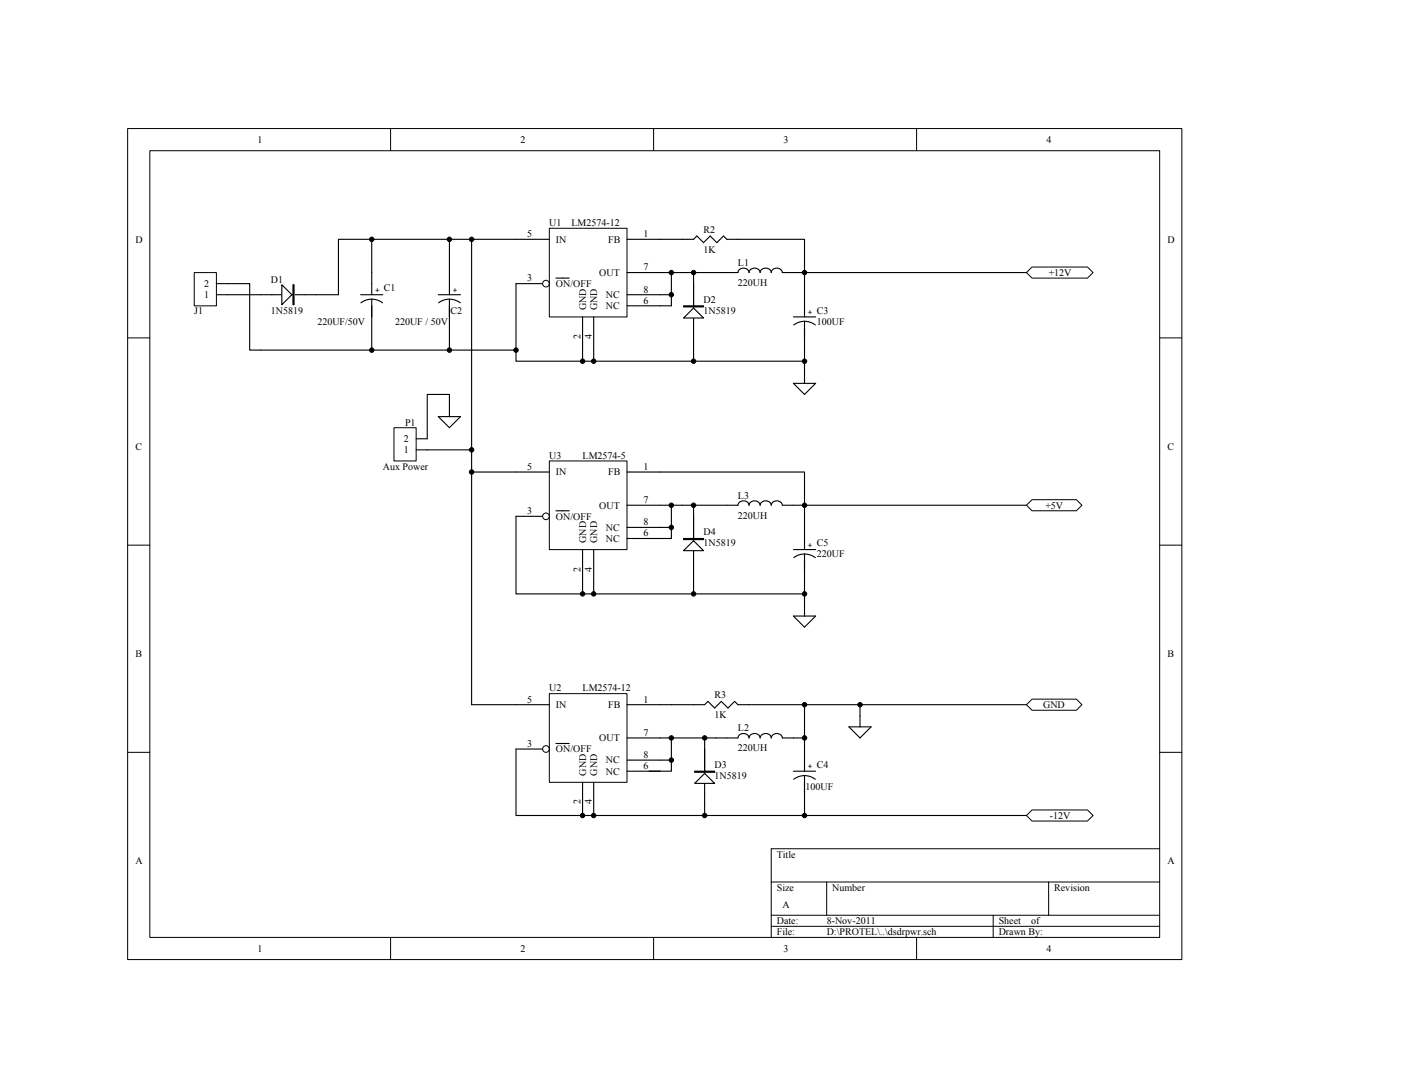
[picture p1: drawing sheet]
<svg xmlns="http://www.w3.org/2000/svg" width="279mm" height="216mm" viewBox="0 0 279 216" stroke-linecap="round" stroke-linejoin="round" font-family="sans-serif">
<g fill="none" stroke="#000" stroke-width=".2">
<path d="M25.4 25.5h209.5v165.1h-209.5zM29.8 29.9h200.6v156.3h-200.6zM77.6 25.5v4.4M129.9 25.5v4.4M182.1 25.5v4.4M25.4 67.1h4.4M230.4 67.1h4.5M25.4 108.3h4.4M230.4 108.3h4.5M25.4 149.4h4.4M230.4 149.4h4.5M153.3 175.2h77.1"/>
<path d="M164.3 175.2v6.6M208.4 175.2v6.6M230.4 168.6h-77.1v17.6M77.6 186.2v4.4M129.9 186.2v4.4M153.3 181.8h77.1M153.3 184h77.1M182.1 186.2v4.4M197.4 181.8v4.4"/>
</g>
<path d="M38.6 54.2h4.4v6.5h-4.4z" fill="#fff"/>
<path d="M38.6 54.1h4.4v6.6h-4.4z" fill="none" stroke="#000" stroke-width=".2"/>
<g fill="none" stroke="#000" stroke-width=".22">
<path d="M43 58.5h8.8M43 56.3h2.2M67.3 58.5v-11h22v11M87.1 58.5h4.4M89.3 59.4l1.4 .3 .8 .4M89.3 59.4l-1.3 .3-.8 .4M89.3 59.4v3.5M89.3 47.5h13.2M157.7 109.2h4.4M159.9 110l1.3 .3 .8 .5M159.9 110l-1.4 .3-.8 .5M159.9 104.8v4.4"/>
<path d="M159.9 110v3.6"/>
</g>
<path d="M109.2 91.6h15.4v17.6h-15.4z" fill="#fff"/>
<g fill="none" stroke="#000" stroke-width=".2">
<path d="M109.2 91.6h15.4v17.6h-15.4z"/>
<circle cx="108.5" cy="102.6" r=".66"/>
</g>
<path d="M102.5 93.8h6.7M124.6 93.8h6.6M107.8 102.6h-5.3v15.4h13.3v-8.8M110.5 101.5h2.6M118 109.2v8.8h-2.2M124.6 100.4h6.6M124.6 107h6.6M124.6 104.8h6.6M137.8 102.6v11M159.9 118v4.4M157.7 122.4h4.4l-2.2 2.2z" fill="none" stroke="#000" stroke-width=".22"/>
<path d="M135.8 107h4v.2h-4z" fill-rule="evenodd" fill="#fff"/>
<path d="M135.8 107h4v.2h-4z" fill="none" stroke="#000" stroke-width=".22"/>
<path d="M135.8 109.4l2-2 2 2z" fill="#fff"/>
<path d="M131.2 93.8h28.7v6.6h-4.4a1.13 1.13 0 0 0-1.1-.9 1.13 1.13 0 0 0-1.1 .9 1.13 1.13 0 0 0-1.1-.9 1.13 1.13 0 0 0-1.1 .9 1.13 1.13 0 0 0-1.1-.9 1.13 1.13 0 0 0-1.1 .9 1.13 1.13 0 0 0-1.2-.9 1.13 1.13 0 0 0-1.1 .9h-11M135.8 109.4l2-2 2 2zM137.8 113.6v4.4h-19.8M159.9 115.8v2.2h-22.1M204 100.4h-44.1v2.2M144.4 146.6h2.2a1.13 1.13 0 0 1 1.1-.9 1.13 1.13 0 0 1 1.2 .9 1.13 1.13 0 0 1 1.1-.9 1.13 1.13 0 0 1 1.1 .9 1.13 1.13 0 0 1 1.1-.9 1.13 1.13 0 0 1 1.1 .9 1.13 1.13 0 0 1 1.1-.9 1.13 1.13 0 0 1 1.1 .9h2.2" fill="none" stroke="#000" stroke-width=".22"/>
<path d="M204 100.4l1.1-1.1h8.8l1.1 1.1-1.1 1.1h-8.8z" fill-rule="evenodd" fill="#fff"/>
<path d="M204 100.4l1.1-1.1h8.8l1.1 1.1-1.1 1.1h-8.8z" fill="none" stroke="#000" stroke-width=".2"/>
<path d="M109.2 137.8h15.4v17.6h-15.4z" fill="#fff"/>
<g fill="none" stroke="#000" stroke-width=".2">
<path d="M109.2 137.8h15.4v17.6h-15.4z"/>
<circle cx="108.5" cy="148.8" r=".66"/>
</g>
<path d="M93.7 140h15.5M124.6 140h6.6M102.5 148.8h5.3M110.5 147.7h2.6M115.8 155.4v6.6M118 155.4v6.6M124.6 146.6h6.6M124.6 153.2h6.6M124.6 151h6.6M140 148.8v11" fill="none" stroke="#000" stroke-width=".22"/>
<path d="M138 153.2h4v.2h-4z" fill-rule="evenodd" fill="#fff"/>
<path d="M138 153.2h4v.2h-4z" fill="none" stroke="#000" stroke-width=".22"/>
<path d="M138 155.6l2-2 2 2z" fill="#fff"/>
<path d="M159.9 140v13.2M133.4 146.6h8.8M138 155.6l2-2 2 2zM140 146.6v2.2M157.7 146.6h2.2M157.7 153.2h4.4M159.9 154.1l.9 .1 1.2 .6M159.9 154.1l-.9 .1-1.3 .6M159.9 154.1v7.9M140 162h35.3" fill="none" stroke="#000" stroke-width=".22"/>
<path d="M204 162l1.1-1.1h11l1.1 1.1-1.1 1.1h-11z" fill-rule="evenodd" fill="#fff"/>
<path d="M204 162l1.1-1.1h11l1.1 1.1-1.1 1.1h-11z" fill="none" stroke="#000" stroke-width=".2"/>
<path d="M168.7 144.4h4.4l-2.2 2.2zM170.9 142.2v2.2M175.3 162h28.7" fill="none" stroke="#000" stroke-width=".22"/>
<path d="M78.3 85h4.4v6.6h-4.4z" fill="#fff"/>
<path d="M78.3 85h4.4v6.6h-4.4z" fill="none" stroke="#000" stroke-width=".2"/>
<path d="M82.7 89.4h2.2M82.7 87.2h2.2M87.1 82.7h4.4l-2.2 2.2zM89.3 80.5v2.2M137.8 140h2.2l.7-.7 1.3 1.3 1.3-1.3 1.4 1.3 1.3-1.3 .6 .7h2.3" fill="none" stroke="#000" stroke-width=".22"/>
<path d="M204 140l1.1-1.1h8.8l1.1 1.1-1.1 1.1h-8.8z" fill-rule="evenodd" fill="#fff"/>
<g fill="none" stroke="#000" stroke-width=".2">
<path d="M204 140l1.1-1.1h8.8l1.1 1.1-1.1 1.1h-8.8z"/>
<circle cx="159.9" cy="140" r=".44"/>
</g>
<g fill="none" stroke="#000" stroke-width=".22">
<path d="M159.9 58.5v4.4M157.7 62.9h4.4M159.9 63.8l.9 .1 1.2 .7M159.9 63.8l-.9 .1-1.3 .7M159.9 63.8v3.5M93.7 93.8v46.2M131.2 100.4h4.4M131.2 104.8h2.2M133.4 100.4v6.6h-2.2M137.8 100.4v2.2M131.2 140h2.2M148.9 140h55.1"/>
<path d="M170.9 140v2.2M102.5 148.8v13.2h37.5v-2.2M131.2 151h2.2M133.4 146.6v6.6h-4.4"/>
</g>
<circle cx="159.9" cy="140" r=".44" fill="#000"/>
<path d="M109.2 45.3h15.4v17.6h-15.4z" fill="#fff"/>
<g fill="none" stroke="#000" stroke-width=".2">
<path d="M109.2 45.3h15.4v17.6h-15.4z"/>
<circle cx="108.5" cy="56.3" r=".66"/>
</g>
<path d="M102.5 47.5h6.7M107.8 56.3h-5.3v15.4h13.3v-8.8M110.5 55.2h2.6M124.6 47.5h6.6M124.6 54.1h6.6M124.6 58.5h6.6M137.8 56.3v11M118 62.9v8.8h-2.2M124.6 60.7h6.6M157.7 76.1h4.4l-2.2 2.2zM159.9 73.9v2.2" fill="none" stroke="#000" stroke-width=".22"/>
<path d="M135.8 60.7h4v.3h-4z" fill-rule="evenodd" fill="#fff"/>
<path d="M135.8 60.7h4v.3h-4z" fill="none" stroke="#000" stroke-width=".22"/>
<path d="M135.8 63.2l2-2 2 2z" fill="#fff"/>
<path d="M135.6 54.1h11a1.13 1.13 0 0 1 1.1-.8 1.13 1.13 0 0 1 1.2 .8 1.13 1.13 0 0 1 1.1-.8 1.13 1.13 0 0 1 1.1 .8 1.13 1.13 0 0 1 1.1-.8 1.13 1.13 0 0 1 1.1 .8 1.13 1.13 0 0 1 1.1-.8 1.13 1.13 0 0 1 1.1 .8h2.2M204 54.1h-44.1v4.4M137.8 61.2l2 2h-4zM137.8 67.3v4.4h-19.8" fill="none" stroke="#000" stroke-width=".22"/>
<path d="M204 54.1l1.1-1.1h11l1.1 1.1-1.1 1.1h-11z" fill-rule="evenodd" fill="#fff"/>
<g fill="none" stroke="#000" stroke-width=".2">
<path d="M204 54.1l1.1-1.1h11l1.1 1.1-1.1 1.1h-11z"/>
<circle cx="93.7" cy="47.5" r=".44"/>
<circle cx="133.4" cy="58.5" r=".44"/>
<circle cx="133.4" cy="54.1" r=".44"/>
<circle cx="137.8" cy="54.1" r=".44"/>
<circle cx="159.9" cy="54.1" r=".44"/>
<circle cx="102.5" cy="69.5" r=".44"/>
<circle cx="115.8" cy="71.7" r=".44"/>
<circle cx="118" cy="71.7" r=".44"/>
<circle cx="137.8" cy="71.7" r=".44"/>
<circle cx="159.9" cy="71.7" r=".44"/>
<circle cx="93.7" cy="93.8" r=".44"/>
<circle cx="93.7" cy="89.3" r=".44"/>
<circle cx="115.8" cy="118" r=".44"/>
<circle cx="118" cy="118" r=".44"/>
<circle cx="133.4" cy="104.8" r=".44"/>
<circle cx="133.4" cy="100.4" r=".44"/>
<circle cx="137.8" cy="100.4" r=".44"/>
<circle cx="137.8" cy="118" r=".44"/>
<circle cx="159.9" cy="100.4" r=".44"/>
<circle cx="159.9" cy="118" r=".44"/>
<circle cx="170.9" cy="140" r=".44"/>
<circle cx="133.4" cy="146.6" r=".44"/>
<circle cx="133.4" cy="151" r=".44"/>
<circle cx="140" cy="146.6" r=".44"/>
<circle cx="159.9" cy="146.6" r=".44"/>
<circle cx="115.8" cy="162" r=".44"/>
<circle cx="118" cy="162" r=".44"/>
<circle cx="140" cy="162" r=".44"/>
<circle cx="159.9" cy="162" r=".44"/>
</g>
<g fill="none" stroke="#000" stroke-width=".22">
<path d="M51.8 58.5h11M93.7 47.5v46.3h8.8M131.2 47.5h6.6l.7-.6 1.3 1.3 1.3-1.3 1.4 1.3 1.3-1.3 .6 .6h15.5v6.6h-2.2M131.2 54.1h4.4M131.2 58.5h2.2M133.4 54.1v6.6h-2.2M137.8 54.1v6.6M89.3 69.5h13.2M137.8 71.7h22.1v2.2M159.9 67.3v4.4M84.9 89.4h8.8M89.3 80.5v-2.2h-4.4v8.9"/>
<path d="M137.8 102.6v4.4M159.9 102.6v2.2M159.9 113.6v2.2M133.4 140h4.4M131.2 146.6h2.2M140 148.8v4.4M142.2 146.6h2.2"/>
</g>
<g fill="#000">
<circle cx="93.7" cy="47.5" r=".44"/>
<circle cx="133.4" cy="58.5" r=".44"/>
<circle cx="133.4" cy="54.1" r=".44"/>
<circle cx="137.8" cy="54.1" r=".44"/>
<circle cx="159.9" cy="54.1" r=".44"/>
<circle cx="102.5" cy="69.5" r=".44"/>
<circle cx="115.8" cy="71.7" r=".44"/>
<circle cx="118" cy="71.7" r=".44"/>
<circle cx="137.8" cy="71.7" r=".44"/>
<circle cx="159.9" cy="71.7" r=".44"/>
<circle cx="93.7" cy="93.8" r=".44"/>
<circle cx="93.7" cy="89.3" r=".44"/>
<circle cx="115.8" cy="118" r=".44"/>
<circle cx="118" cy="118" r=".44"/>
<circle cx="133.4" cy="104.8" r=".44"/>
<circle cx="133.4" cy="100.4" r=".44"/>
<circle cx="137.8" cy="100.4" r=".44"/>
<circle cx="137.8" cy="118" r=".44"/>
<circle cx="159.9" cy="100.4" r=".44"/>
<circle cx="159.9" cy="118" r=".44"/>
<circle cx="170.9" cy="140" r=".44"/>
<circle cx="133.4" cy="146.6" r=".44"/>
<circle cx="133.4" cy="151" r=".44"/>
<circle cx="140" cy="146.6" r=".44"/>
<circle cx="159.9" cy="146.6" r=".44"/>
<circle cx="115.8" cy="162" r=".44"/>
<circle cx="118" cy="162" r=".44"/>
<circle cx="140" cy="162" r=".44"/>
<circle cx="159.9" cy="162" r=".44"/>
</g>
<path d="M58.2 56.6h.2v3.9h-.2z" fill-rule="evenodd" fill="#fff"/>
<path d="M58.2 56.6h.2v3.9h-.2z" fill="none" stroke="#000" stroke-width=".22"/>
<path d="M56 56.6l2 1.9-2 2z" fill="#fff"/>
<path d="M45.2 56.3h4.4v13.2h39.7v-6.6M56 56.6l2 1.9-2 2zM62.8 58.5h4.5M71.7 58.5h4.4M73.9 59.4l1.3 .3 .8 .4M73.9 59.4l-1.4 .3-.8 .4M73.9 47.5v11M73.9 59.4v10.1" fill="none" stroke="#000" stroke-width=".22"/>
<g fill="#000">
<circle cx="73.9" cy="47.5" r=".44"/>
<circle cx="89.3" cy="47.5" r=".44"/>
<circle cx="73.9" cy="69.5" r=".44"/>
<circle cx="89.3" cy="69.5" r=".44"/>
</g>
<g fill="none" stroke="#000" stroke-width=".2">
<circle cx="73.9" cy="47.5" r=".44"/>
<circle cx="89.3" cy="47.5" r=".44"/>
<circle cx="73.9" cy="69.5" r=".44"/>
<circle cx="89.3" cy="69.5" r=".44"/>
</g>
<g font-size="2">
<text x="51.2" y="28.4">1</text>
<text x="103.4" y="28.4">2</text>
<text x="155.7" y="28.4">3</text>
<text x="207.9" y="28.4">4</text>
<text x="104.7" y="47.1">5</text>
<text x="109.2" y="44.9">U1</text>
<text x="113.6" y="44.9">LM2574-12</text>
<text x="127.9" y="47.1">1</text>
<text x="139.8" y="46.2">R2</text>
<text x="26.9" y="48.2">D</text>
<text x="110.5" y="48.2">IN</text>
<text x="120.8" y="48.2">FB</text>
<text x="127.9" y="53.7">7</text>
<text x="139.8" y="50.2">1K</text>
<text x="146.6" y="52.8">L1</text>
<text x="232" y="48.2">D</text>
<text x="40.6" y="59.2">1</text>
<text x="40.6" y="57">2</text>
<text x="53.8" y="56.1">D1</text>
<text x="76.3" y="57.9">C1</text>
<text x="104.7" y="55.9">3</text>
<text x="110.5" y="57">ON/OFF</text>
<text x="119.1" y="54.8">OUT</text>
<text x="120.4" y="59.2">NC</text>
<text x="127.9" y="58.1">8</text>
<text x="146.6" y="56.8">220UH</text>
<text x="208.4" y="54.8">+12V</text>
<text x="38.6" y="62.3">J1</text>
<text x="53.8" y="62.3">1N5819</text>
<text x="63.1" y="64.5">220UF/50V</text>
<text x="78.5" y="64.5">220UF / 50V</text>
<text x="89.5" y="62.3">C2</text>
<text x="116.5" y="61.6" transform="rotate(-90 116.5 61.6)">GND</text>
<text x="118.7" y="61.6" transform="rotate(-90 118.7 61.6)">GND</text>
<text x="120.4" y="61.4">NC</text>
<text x="127.9" y="60.3">6</text>
<text x="139.8" y="60.1">D2</text>
<text x="139.8" y="62.3">1N5819</text>
<text x="162.3" y="62.3">C3</text>
<text x="162.3" y="64.5">100UF</text>
<text x="115.4" y="67.3" transform="rotate(-90 115.4 67.3)">2</text>
<text x="117.6" y="67.3" transform="rotate(-90 117.6 67.3)">4</text>
<text x="26.9" y="89.4">C</text>
<text x="80.3" y="87.8">2</text>
<text x="80.5" y="84.5">P1</text>
<text x="232" y="89.4">C</text>
<text x="76.1" y="93.3">Aux Power</text>
<text x="80.3" y="90">1</text>
<text x="104.7" y="93.3">5</text>
<text x="109.2" y="91.1">U3</text>
<text x="110.5" y="94.4">IN</text>
<text x="115.8" y="91.1">LM2574-5</text>
<text x="120.8" y="94.4">FB</text>
<text x="127.9" y="93.3">1</text>
<text x="119.1" y="101">OUT</text>
<text x="127.9" y="99.9">7</text>
<text x="146.6" y="99">L3</text>
<text x="207.7" y="101">+5V</text>
<text x="104.7" y="102.1">3</text>
<text x="110.5" y="103.2">ON/OFF</text>
<text x="116.5" y="107.8" transform="rotate(-90 116.5 107.8)">GND</text>
<text x="118.7" y="107.8" transform="rotate(-90 118.7 107.8)">GND</text>
<text x="120.4" y="107.6">NC</text>
<text x="120.4" y="105.4">NC</text>
<text x="127.9" y="106.5">6</text>
<text x="127.9" y="104.3">8</text>
<text x="139.8" y="106.3">D4</text>
<text x="146.6" y="103">220UH</text>
<text x="115.4" y="113.6" transform="rotate(-90 115.4 113.6)">2</text>
<text x="117.6" y="113.6" transform="rotate(-90 117.6 113.6)">4</text>
<text x="139.8" y="108.5">1N5819</text>
<text x="162.3" y="108.5">C5</text>
<text x="162.3" y="110.7">220UF</text>
<text x="26.9" y="130.5">B</text>
<text x="232" y="130.5">B</text>
<text x="109.2" y="137.3">U2</text>
<text x="115.8" y="137.3">LM2574-12</text>
<text x="104.7" y="139.5">5</text>
<text x="110.5" y="140.6">IN</text>
<text x="120.8" y="140.6">FB</text>
<text x="127.9" y="139.5">1</text>
<text x="142" y="138.7">R3</text>
<text x="142" y="142.6">1K</text>
<text x="207.3" y="140.6">GND</text>
<text x="104.7" y="148.3">3</text>
<text x="110.5" y="149.4">ON/OFF</text>
<text x="119.1" y="147.2">OUT</text>
<text x="127.9" y="146.1">7</text>
<text x="146.6" y="145.3">L2</text>
<text x="146.6" y="149.2">220UH</text>
<text x="116.5" y="154.1" transform="rotate(-90 116.5 154.1)">GND</text>
<text x="118.7" y="154.1" transform="rotate(-90 118.7 154.1)">GND</text>
<text x="120.4" y="153.8">NC</text>
<text x="120.4" y="151.6">NC</text>
<text x="127.9" y="152.7">6</text>
<text x="127.9" y="150.5">8</text>
<text x="142" y="152.5">D3</text>
<text x="142" y="154.7">1N5819</text>
<text x="162.3" y="152.5">C4</text>
<text x="115.4" y="159.8" transform="rotate(-90 115.4 159.8)">2</text>
<text x="117.6" y="159.8" transform="rotate(-90 117.6 159.8)">4</text>
<text x="160.1" y="156.9">100UF</text>
<text x="208.6" y="162.7">-12V</text>
<text x="26.9" y="171.7">A</text>
<text x="154.4" y="170.4">Title</text>
<text x="232" y="171.7">A</text>
<text x="154.4" y="177">Size</text>
<text x="165.4" y="177">Number</text>
<text x="209.5" y="177">Revision</text>
<text x="154.4" y="183.6">Date:</text>
<text x="154.4" y="185.8">File:</text>
<text x="155.5" y="180.3">A</text>
<text x="164.3" y="183.6">8-Nov-2011</text>
<text x="164.3" y="185.8">D:\PROTEL\..\dsdrpwr.sch</text>
<text x="198.5" y="183.6">Sheet</text>
<text x="198.5" y="185.8">Drawn By:</text>
<text x="204.9" y="183.6">of</text>
<text x="51.2" y="189.1">1</text>
<text x="103.4" y="189.1">2</text>
<text x="155.7" y="189.1">3</text>
<text x="207.9" y="189.1">4</text>
</g>
<g font-size="1.6">
<text x="74.5" y="58.2">+</text>
<text x="90" y="58.2">+</text>
<text x="160.5" y="62.6">+</text>
<text x="160.5" y="108.8">+</text>
<text x="160.5" y="152.8">+</text>
</g>
</svg>
